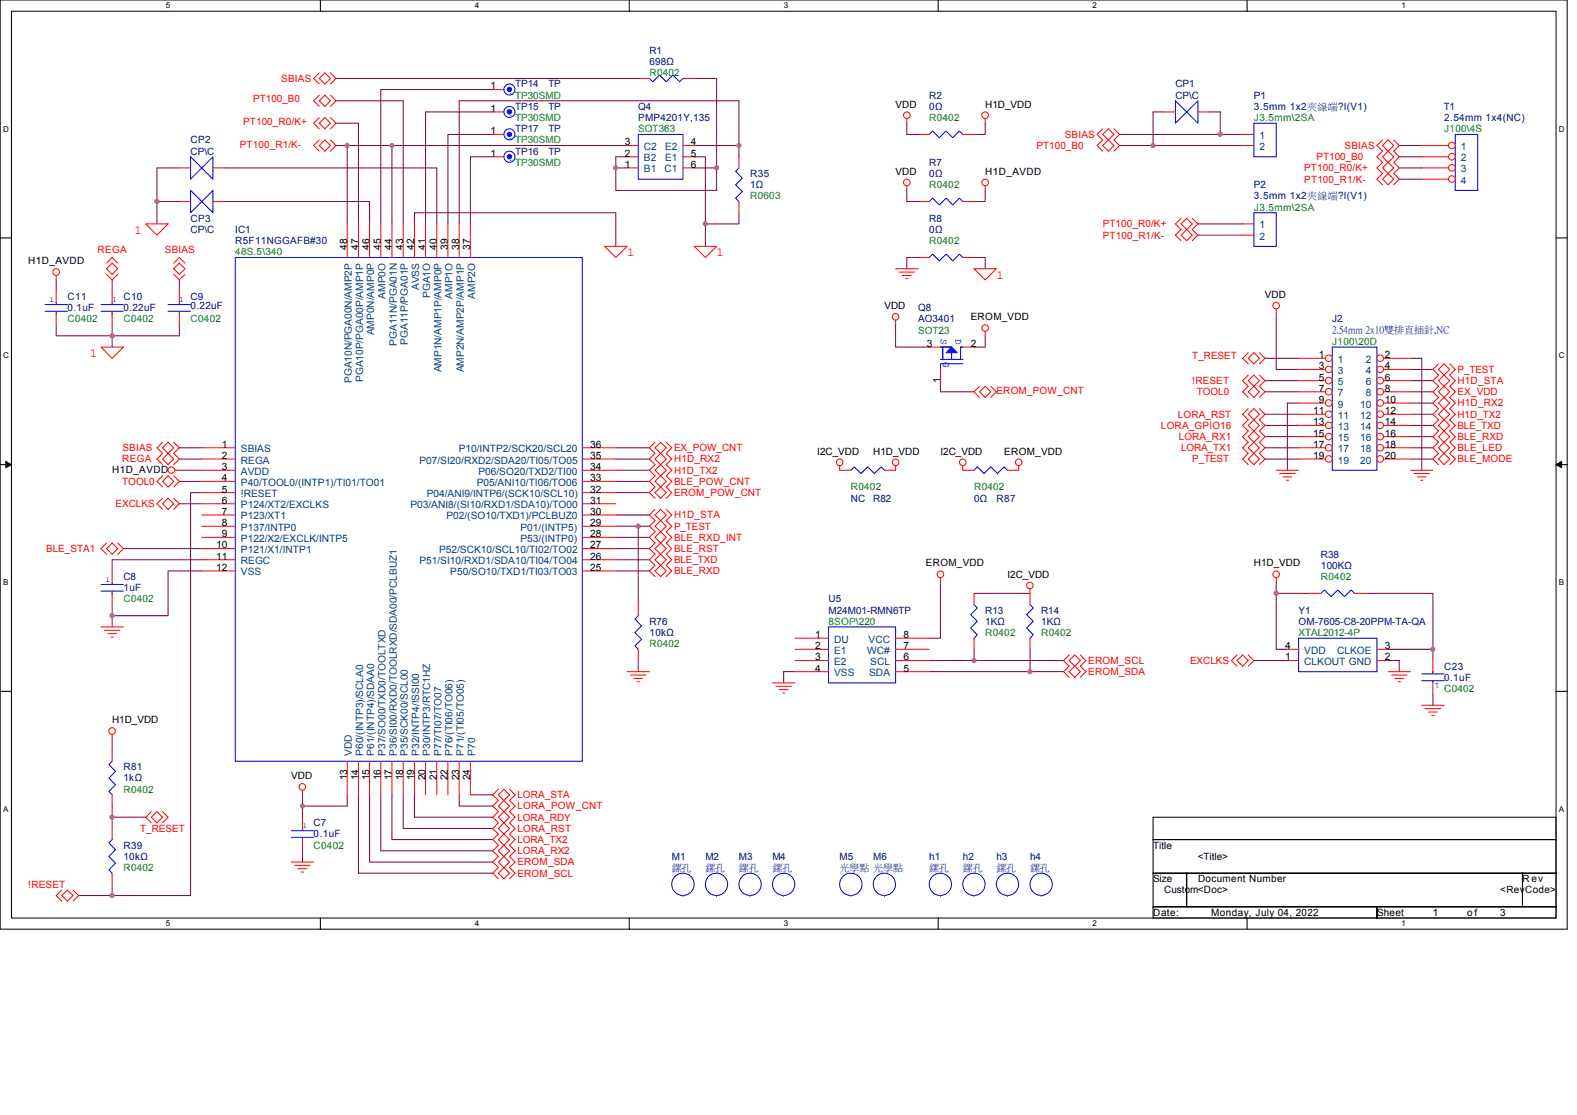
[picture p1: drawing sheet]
<svg xmlns="http://www.w3.org/2000/svg" width="297mm" height="210mm" viewBox="0 0 297 210" stroke-linecap="round" stroke-linejoin="round" font-family="sans-serif">
<path d="M0 0h295.2v175h-295.2zM2.2 2.1h290.9v170.8h-290.9z" fill="none" stroke="#000" stroke-width=".19"/>
<g fill="#fff">
<path d="M31.2 .2h.9v1.7h-.9z"/>
<path d="M31.2 173.1h.9v1.7h-.9z"/>
</g>
<path d="M60.3 0v2.1M60.3 172.9v2.1" fill="none" stroke="#000" stroke-width=".19"/>
<g fill="#fff">
<path d="M89.4 .2h.9v1.7h-.9z"/>
<path d="M89.4 173.1h.9v1.7h-.9z"/>
</g>
<path d="M118.5 0v2.1M118.5 172.9v2.1" fill="none" stroke="#000" stroke-width=".19"/>
<g fill="#fff">
<path d="M147.6 .2h.8v1.7h-.8z"/>
<path d="M147.6 173.1h.8v1.7h-.8z"/>
</g>
<path d="M176.7 0v2.1M176.7 172.9v2.1" fill="none" stroke="#000" stroke-width=".19"/>
<g fill="#fff">
<path d="M205.8 .2h.8v1.7h-.8z"/>
<path d="M205.8 173.1h.8v1.7h-.8z"/>
</g>
<path d="M234.9 0v2.1M234.9 172.9v2.1" fill="none" stroke="#000" stroke-width=".19"/>
<g fill="#fff">
<path d="M264 .2h.8v1.7h-.8z"/>
<path d="M264 173.1h.8v1.7h-.8z"/>
<path d="M.6 23.5h1v1.6h-1z"/>
<path d="M293.6 23.5h1.1v1.6h-1.1z"/>
<path d="M.6 66.1h1v1.7h-1z"/>
<path d="M293.6 66.1h1.1v1.7h-1.1z"/>
</g>
<path d="M0 44.8h2.2M293.1 44.8h2.1" fill="none" stroke="#000" stroke-width=".19"/>
<g fill="#fff">
<path d="M.6 108.8h1v1.7h-1z"/>
<path d="M293.6 108.8h1v1.7h-1z"/>
</g>
<path d="M0 87.5h2.2M293.1 87.5h2.1" fill="none" stroke="#000" stroke-width=".19"/>
<path d="M1.1 86.9l1.1 .6-1.1 .6zM293.1 87.5l1-.6v1.2z" fill="#000" stroke="#000" stroke-width=".19"/>
<g fill="#fff">
<path d="M.5 151.5h1.1v1.7h-1.1z"/>
<path d="M293.6 151.5h1v1.7h-1z"/>
</g>
<path d="M0 130.2h2.2M293.1 130.2h2.1M217.2 153.9h75.9v4.2h-75.9zM217.2 158.1h75.9v6.3h-75.9zM217.2 164.4h6.3v6.4h-6.3zM217.2 170.8h42.2v2.1h-42.2zM223.5 164.4h63.3v6.4h-63.3zM259.4 170.8h33.7v2.1h-33.7zM286.8 164.4h6.3v6.4h-6.3z" fill="none" stroke="#000" stroke-width=".19"/>
<g fill="none" stroke="#800040" stroke-width=".19">
<path d="M63.3 19h12.6v23.2M63.3 14.8h56.9M92.8 16.9h-21.1v25.3M130.8 14.8h4.2v16.8M29.6 38v4.2M33.8 31.6h-4.2v6.4h4.2M42.2 31.6h40.1v10.6M42.2 38h27.4v4.2M63.3 23.2h4.2v19M63.3 27.4h2.1M65.4 27.4v14.8M65.4 27.4h8.4"/>
<path d="M73.8 27.4v14.8M73.8 27.4h44.3M92.8 25.3h-8.4v16.9M92.8 29.5h-4.2v12.7M92.8 21.1h-12.6v21.1M116 31.6v4.3h19v-4.3M116 31.6h2.1M118.1 29.5h-2.1v2.1M130.8 29.5h2.1v12.7M130.8 27.4h8.4M130.8 31.6h4.2M139.2 27.4v-8.4h-52.7v23.2"/>
<path d="M139.2 27.4v2.1M170.8 23.2v2.1h2.1M170.8 35.9v2.1h2.1M185.6 23.2v2.1h-2.1M185.6 35.9v2.1h-2.1M210.9 27.4h6.3M210.9 25.3h18.9M217.2 27.4h16.9M219.3 21.1h-2.1v6.3M227.7 21.1h2.1v4.2M229.8 25.3h4.3M263.6 27.4h4.2"/>
<path d="M263.6 29.5h4.2M263.6 31.6h4.2M263.6 33.7h4.2M10.6 52.7v2.1M21.1 52.7v2.1M33.8 52.7v2.1M78.1 42.2v-2.1h37.9v6.3M132.9 42.2v4.2M139.2 40.1v2.1h-6.3M172.9 48.5h-2.1v2.1M183.5 48.5h2.1v2.1M225.6 42.2h8.5"/>
<path d="M225.6 44.3h8.5M240.4 59v10.6h4.2M21.1 61.2v2h-10.5v-2M33.8 61.2v2h-12.7v2.2M168.7 61.2v4.2h6.3M177.1 71.7v2.1h6.4M185.6 63.2v2.2h-2.1M238.3 71.7h6.3M238.3 73.8h6.3M238.3 78h6.3M238.3 67.5h6.3M244.6 75.9h-2.1v12.7"/>
<path d="M265.7 67.5h2.1v21.1M265.7 75.9h4.2M265.7 69.6h4.2M265.7 71.7h4.2M265.7 78h4.2M265.7 73.8h4.2M33.8 88.6h4.2M33.8 86.4h4.2M33.8 84.3h4.2M33.8 90.7h4.2M33.8 94.9h4.2M38 92.8h-2.1v75.9h-14.8"/>
<path d="M116 90.7h6.3M116 92.8h6.3M116 97h6.3M116 99.1h4.2M116 84.3h6.3M116 86.4h6.3M116 88.6h6.3M122.3 99.1h-2.1v14.8M238.3 80.1h6.3M238.3 82.2h6.3M238.3 84.3h6.3M238.3 86.4h6.3"/>
<path d="M265.7 80.1h4.2M265.7 82.2h4.2M265.7 84.3h4.2M265.7 86.4h4.2M21.1 116v2.1M23.2 103.3h14.8M38 105.4h-16.9v2.1M38 107.5h-6.3v8.5h-10.6v-2.1M116 101.2h6.3M116 103.3h6.3M116 105.4h6.3M116 107.5h6.3"/>
<path d="M177.1 109.6v10.6h-2.1M183.5 111.7h10.5M240.4 109.6v2.1M240.4 111.7h6.3M240.4 111.7v10.6h2.1M257.3 111.7h12.6v10.6M21.1 139.1v2.2M120.2 124.4v2.1M149.7 126.5h-2.1v2.1M175 124.4h8.5M175 126.5h19M183.5 122.3v2.1h16.8"/>
<path d="M194 122.3v4.2M194 126.5h6.3M236.2 124.4h6.3M261.5 124.4h2.1v2.1M261.5 122.3h8.4M269.9 122.3v2.1M269.9 130.7v2.1M21.1 153.9v2.1M21.1 151.8v2.1h6.3M57 149.7v4.2M65.4 149.7v2.1h-8.4M67.5 149.7v14.7h25.3"/>
<path d="M69.6 149.7v12.6h23.2M71.7 149.7v10.5h21.1M73.8 149.7v8.4h19M75.9 149.7v6.3h16.9M78.1 149.7v4.2h14.7M86.5 149.7v2.1h6.3M88.6 149.7h4.2M21.1 166.6v2.1h-6.3M57 160.2v2.1"/>
</g>
<g fill="none" stroke="#f00" stroke-width=".19">
<path d="M60.1 19l1.1-1.1 1 1.1-1 1zM60.1 17.9l-1 1.1 1 1M60.1 14.8l1.1-1.1 1 1.1-1 1zM60.1 13.7l-1 1.1 1 1M62.2 17.9l1.1 1.1-1.1 1M62.2 13.7l1.1 1.1-1.1 1M60.1 27.4l1.1-1 1 1-1 1.1zM60.1 26.4l-1 1 1 1.1M60.1 23.2l1.1-1.1 1 1.1-1 1.1zM60.1 22.1l-1 1.1 1 1.1M62.2 26.4l1.1 1-1.1 1.1M62.2 22.1l1.1 1.1-1.1 1.1"/>
<path d="M170.8 22.4v.8M170.8 35v.9M185.6 35v.9M185.6 22.4v.8M207.7 24.3l-1.1 1 1.1 1.1-1.1 1 1.1 1.1M207.7 25.3l1.1-1 1 1-1 1.1zM208.8 26.4l1 1-1 1.1-1.1-1.1zM209.8 24.3l1.1 1-1.1 1.1 1.1 1-1.1 1.1M260.4 27.4l1.1-1 1 1-1 1.1zM260.4 26.4l-1 1 1 1.1-1 1 1 1.1-1 1 1 1.1-1 1 1 1.1M261.5 28.5l1 1-1 1.1M261.5 28.5l-1.1 1 1.1 1.1"/>
<path d="M261.5 30.6l1 1-1 1.1M261.5 30.6l-1.1 1 1.1 1.1M261.5 32.7l1 1-1 1.1-1.1-1.1zM262.5 26.4l1.1 1-1.1 1.1 1.1 1-1.1 1.1 1.1 1-1.1 1.1 1.1 1-1.1 1.1M10.6 51.9v.8M20.1 51.7l1 1 1.1-1M20.1 49.6l1-1.1 1.1 1.1M21.1 49.6l1.1 1-1.1 1.1-1-1.1zM27.4 42.2h4.3l-2.1 2.1zM32.7 51.7l1.1 1 1-1M32.7 50.6l1.1-1 1 1-1 1.1zM32.7 49.6l1.1-1.1 1 1.1"/>
<path d="M113.9 46.4h4.2l-2.1 2.1zM130.8 46.4h4.2l-2.1 2.1zM168.7 50.6h4.2M169.3 51.2h3M170 51.9h1.7M170.6 52.5h.4M183.5 50.6h4.2l-2.1 2.1zM222.5 42.2l1-1.1 1.1 1.1-1.1 1zM222.5 41.1l-1.1 1.1 1.1 1-1.1 1.1 1.1 1M223.5 43.2l1.1 1.1-1.1 1-1-1zM224.6 41.1l1 1.1-1 1 1 1.1-1 1M240.4 58.2v.8"/>
<path d="M19 65.4h4.2l-2.1 2.1zM168.7 60.3v.9M184.5 72.7l-1 1.1 1 1M184.5 73.8l1.1-1.1 1 1.1-1 1zM185.6 62.4v.8M186.6 72.7l1.1 1.1-1.1 1M235.1 71.7l1.1-1.1 1 1.1-1 1zM235.1 70.6l-1 1.1 1 1-1 1.1 1 1M235.1 73.8l1.1-1.1 1 1.1-1 1zM235.1 78l1.1-1 1 1-1 1.1zM235.1 77l-1 1 1 1.1-1 1 1 1.1-1 1 1 1.1-1 1 1 1.1-1 1 1 1.1M235.1 67.5l1.1-1.1 1 1.1-1 1z"/>
<path d="M235.1 66.4l-1 1.1 1 1M236.2 79.1l-1.1 1 1.1 1.1M236.2 79.1l1 1-1 1.1M237.2 70.6l1.1 1.1-1.1 1 1.1 1.1-1.1 1M237.2 77l1.1 1-1.1 1.1 1.1 1-1.1 1.1 1.1 1-1.1 1.1 1.1 1-1.1 1.1 1.1 1-1.1 1.1M237.2 66.4l1.1 1.1-1.1 1M271 68.5l-1.1 1.1 1.1 1-1.1 1.1 1.1 1-1.1 1.1 1.1 1-1.1 1.1 1.1 1.1-1.1 1 1.1 1.1-1.1 1 1.1 1.1-1.1 1 1.1 1.1-1.1 1 1.1 1.1-1.1 1 1.1 1.1M272 68.5l1.1 1.1-1.1 1-1-1zM272 70.6l1.1 1.1-1.1 1M272 79.1l1.1 1-1.1 1.1M272 74.8l1.1 1.1-1.1 1.1M272 77l1.1 1-1.1 1.1"/>
<path d="M272 72.7l1.1 1.1-1.1 1M272 70.6l-1 1.1 1 1M272 79.1l-1 1 1 1.1M272 74.8l-1 1.1 1 1.1M272 77l-1 1 1 1.1M272 72.7l-1 1.1 1 1M273.1 68.5l1 1.1-1 1 1 1.1-1 1 1 1.1-1 1 1 1.1-1 1.1 1 1-1 1.1 1 1-1 1.1 1 1-1 1.1 1 1-1 1.1 1 1-1 1.1M30.6 89.6l-1 1.1 1 1M30.6 94.9l1.1-1.1 1 1.1-1 1zM30.6 93.8l-1 1.1 1 1M30.6 83.3l-1 1 1 1.1-1 1 1 1.1M30.6 84.3l1.1-1 1 1-1 1.1z"/>
<path d="M31.7 89.6l1 1.1-1 1-1.1-1zM31.7 85.4l1 1-1 1.1-1.1-1.1zM32.7 89.6l1.1 1.1-1.1 1M32.7 93.8l1.1 1.1-1.1 1M32.7 83.3l1.1 1-1.1 1.1 1.1 1-1.1 1.1M32.9 88.6h.9M123.4 95.9l-1.1 1.1 1.1 1-1.1 1.1 1.1 1-1.1 1.1 1.1 1.1-1.1 1 1.1 1.1-1.1 1 1.1 1.1-1.1 1 1.1 1.1M123.4 83.3l-1.1 1 1.1 1.1-1.1 1 1.1 1.1-1.1 1.1 1.1 1-1.1 1.1 1.1 1-1.1 1.1 1.1 1M123.4 92.8l1-1.1 1.1 1.1-1.1 1zM123.4 84.3l1-1 1.1 1-1.1 1.1zM124.4 98l1.1 1.1-1.1 1M124.4 95.9l1.1 1.1-1.1 1-1-1z"/>
<path d="M124.4 89.6l1.1 1.1-1.1 1M124.4 85.4l1.1 1-1.1 1.1M124.4 87.5l1.1 1.1-1.1 1M124.4 98l-1 1.1 1 1M124.4 89.6l-1 1.1 1 1M124.4 85.4l-1 1 1 1.1M124.4 87.5l-1 1.1 1 1M125.5 95.9l1 1.1-1 1 1 1.1-1 1 1 1.1-1 1.1 1 1-1 1.1 1 1-1 1.1 1 1-1 1.1M125.5 83.3l1 1-1 1.1 1 1-1 1.1 1 1.1-1 1 1 1.1-1 1 1 1.1-1 1M158.2 87.7v.9M168.7 87.7v.9M181.4 87.7v.9"/>
<path d="M191.9 87.7v.9M235.1 86.4l1.1-1 1 1-1 1.1zM236.2 81.2l-1.1 1 1.1 1.1M236.2 83.3l-1.1 1 1.1 1.1M236.2 81.2l1 1-1 1.1M236.2 83.3l1 1-1 1.1M240.4 88.6h4.2M241 89.2h3M241.7 89.8h1.6M242.3 90.4h.4M265.7 88.6h4.2M266.3 89.2h3"/>
<path d="M267 89.8h1.6M267.6 90.4h.4M271 86.4l1-1 1.1 1-1.1 1.1zM272 81.2l1.1 1-1.1 1.1M272 83.3l1.1 1-1.1 1.1M272 81.2l-1 1 1 1.1M272 83.3l-1 1 1 1.1M19 118.1h4.2M19.7 118.7h2.9M20.1 102.3l-1.1 1 1.1 1.1M20.3 119.3h1.7M20.9 120h.4"/>
<path d="M21.1 102.3l1.1 1-1.1 1.1-1-1.1zM22.2 102.3l1 1-1 1.1M123.4 107.5l1-1 1.1 1-1.1 1.1zM124.4 102.3l1.1 1-1.1 1.1M124.4 104.4l1.1 1-1.1 1.1M124.4 100.1l1.1 1.1-1.1 1.1M124.4 102.3l-1 1 1 1.1M124.4 104.4l-1 1 1 1.1M124.4 100.1l-1 1.1 1 1.1M177.1 108.8v.8M194 110.9v.8M240.4 108.8v.8"/>
<path d="M21.1 138.3v.8M118.1 126.5h4.2M118.7 127.1h3M119.4 127.8h1.6M120 128.4h.4M145.5 128.6h4.2M146.2 129.2h2.9M146.8 129.9h1.7M147.4 130.5h.4M201.4 123.3l-1.1 1.1 1.1 1.1-1.1 1 1.1 1.1M201.4 124.4l1-1.1 1.1 1.1-1.1 1.1zM201.4 126.5l1-1 1.1 1-1.1 1.1z"/>
<path d="M203.5 123.3l1.1 1.1-1.1 1.1 1.1 1-1.1 1.1M233 124.4l1.1-1.1 1 1.1-1 1.1zM233 123.3l-1.1 1.1 1.1 1.1M235.1 123.3l1.1 1.1-1.1 1.1M261.5 126.5h4.2M262.1 127.1h2.9M262.7 127.8h1.7M263.4 128.4h.4M267.8 132.8h4.2M268.4 133.5h3M269 134.1h1.7M269.7 134.7h.4"/>
<path d="M28.5 152.8l-1.1 1.1 1.1 1.1M29.6 152.8l1 1.1-1 1.1-1.1-1.1zM30.6 152.8l1.1 1.1-1.1 1.1M57 148.8v.9M93.9 148.6l-1.1 1.1 1.1 1-1.1 1.1 1.1 1-1.1 1.1 1.1 1.1-1.1 1 1.1 1.1-1.1 1 1.1 1.1-1.1 1 1.1 1.1-1.1 1 1.1 1.1-1.1 1 1.1 1.1M94.9 152.8l-1 1.1 1 1.1M94.9 155l-1 1 1 1.1M94.9 157.1l-1 1 1 1.1M94.9 159.2l-1 1 1 1.1M94.9 150.7l-1 1.1 1 1M94.9 152.8l1.1 1.1-1.1 1.1M94.9 155l1.1 1-1.1 1.1"/>
<path d="M94.9 157.1l1.1 1-1.1 1.1M94.9 159.2l1.1 1-1.1 1.1M94.9 150.7l1.1 1.1-1.1 1M94.9 148.6l1.1 1.1-1.1 1-1-1zM96 148.6l1 1.1-1 1 1 1.1-1 1 1 1.1-1 1.1 1 1-1 1.1 1 1-1 1.1 1 1-1 1.1 1 1-1 1.1 1 1-1 1.1M11.6 168.7l1.1-1.1 1.1 1.1-1.1 1zM11.6 167.6l-1 1.1 1 1M13.8 167.6l1 1.1-1 1M54.9 162.3h4.2M55.5 163h2.9M56.1 163.6h1.7M56.8 164.2h.4"/>
<path d="M94.9 161.3l-1 1 1 1.1M94.9 163.4l1.1 1-1.1 1.1-1-1.1zM94.9 161.3l1.1 1-1.1 1.1"/>
<circle cx="170.8" cy="34.4" r=".62"/>
<circle cx="170.8" cy="21.7" r=".62"/>
<circle cx="185.6" cy="34.4" r=".62"/>
<circle cx="185.6" cy="21.7" r=".62"/>
<circle cx="10.6" cy="51.2" r=".62"/>
<circle cx="168.7" cy="59.7" r=".62"/>
<circle cx="240.4" cy="57.6" r=".62"/>
<circle cx="185.6" cy="61.8" r=".62"/>
<circle cx="32.3" cy="88.5" r=".62"/>
<circle cx="158.1" cy="87.1" r=".62"/>
<circle cx="168.7" cy="87.1" r=".62"/>
<circle cx="181.3" cy="87.1" r=".62"/>
<circle cx="191.9" cy="87.1" r=".62"/>
<circle cx="177.1" cy="108.1" r=".62"/>
<circle cx="194" cy="110.3" r=".62"/>
<circle cx="240.4" cy="108.1" r=".62"/>
<circle cx="21.1" cy="137.7" r=".62"/>
<circle cx="57" cy="148.2" r=".62"/>
</g>
<path d="M250.9 65.4h8.5v23.2h-8.5z" fill="none" stroke="#00f" stroke-width=".19"/>
<circle cx="250.3" cy="67.5" r=".62" fill="#fff" stroke="#f00" stroke-width=".19"/>
<path d="M244.6 67.5h5.1" fill="none" stroke="#f00" stroke-width=".19"/>
<circle cx="260" cy="67.5" r=".62" fill="#fff" stroke="#f00" stroke-width=".19"/>
<path d="M260.6 67.5h5.1" fill="none" stroke="#f00" stroke-width=".19"/>
<circle cx="250.3" cy="69.6" r=".62" fill="#fff" stroke="#f00" stroke-width=".19"/>
<path d="M244.6 69.6h5.1" fill="none" stroke="#f00" stroke-width=".19"/>
<circle cx="260" cy="69.6" r=".62" fill="#fff" stroke="#f00" stroke-width=".19"/>
<path d="M260.6 69.6h5.1" fill="none" stroke="#f00" stroke-width=".19"/>
<circle cx="250.3" cy="71.7" r=".62" fill="#fff" stroke="#f00" stroke-width=".19"/>
<path d="M244.6 71.7h5.1" fill="none" stroke="#f00" stroke-width=".19"/>
<circle cx="260" cy="71.7" r=".62" fill="#fff" stroke="#f00" stroke-width=".19"/>
<path d="M260.6 71.7h5.1" fill="none" stroke="#f00" stroke-width=".19"/>
<circle cx="250.3" cy="73.8" r=".62" fill="#fff" stroke="#f00" stroke-width=".19"/>
<path d="M244.6 73.8h5.1" fill="none" stroke="#f00" stroke-width=".19"/>
<circle cx="260" cy="73.8" r=".62" fill="#fff" stroke="#f00" stroke-width=".19"/>
<path d="M260.6 73.8h5.1" fill="none" stroke="#f00" stroke-width=".19"/>
<circle cx="250.3" cy="75.9" r=".62" fill="#fff" stroke="#f00" stroke-width=".19"/>
<path d="M244.6 75.9h5.1" fill="none" stroke="#f00" stroke-width=".19"/>
<circle cx="260" cy="75.9" r=".62" fill="#fff" stroke="#f00" stroke-width=".19"/>
<path d="M260.6 75.9h5.1" fill="none" stroke="#f00" stroke-width=".19"/>
<circle cx="250.3" cy="78" r=".62" fill="#fff" stroke="#f00" stroke-width=".19"/>
<path d="M244.6 78h5.1" fill="none" stroke="#f00" stroke-width=".19"/>
<circle cx="260" cy="78" r=".62" fill="#fff" stroke="#f00" stroke-width=".19"/>
<path d="M260.6 78h5.1" fill="none" stroke="#f00" stroke-width=".19"/>
<circle cx="250.3" cy="80.1" r=".62" fill="#fff" stroke="#f00" stroke-width=".19"/>
<path d="M244.6 80.1h5.1" fill="none" stroke="#f00" stroke-width=".19"/>
<circle cx="260" cy="80.1" r=".62" fill="#fff" stroke="#f00" stroke-width=".19"/>
<path d="M260.6 80.1h5.1" fill="none" stroke="#f00" stroke-width=".19"/>
<circle cx="250.3" cy="82.2" r=".62" fill="#fff" stroke="#f00" stroke-width=".19"/>
<path d="M244.6 82.2h5.1" fill="none" stroke="#f00" stroke-width=".19"/>
<circle cx="260" cy="82.2" r=".62" fill="#fff" stroke="#f00" stroke-width=".19"/>
<path d="M260.6 82.2h5.1" fill="none" stroke="#f00" stroke-width=".19"/>
<circle cx="250.3" cy="84.3" r=".62" fill="#fff" stroke="#f00" stroke-width=".19"/>
<path d="M244.6 84.3h5.1" fill="none" stroke="#f00" stroke-width=".19"/>
<circle cx="260" cy="84.3" r=".62" fill="#fff" stroke="#f00" stroke-width=".19"/>
<path d="M260.6 84.3h5.1" fill="none" stroke="#f00" stroke-width=".19"/>
<circle cx="250.3" cy="86.4" r=".62" fill="#fff" stroke="#f00" stroke-width=".19"/>
<path d="M244.6 86.4h5.1" fill="none" stroke="#f00" stroke-width=".19"/>
<circle cx="260" cy="86.4" r=".62" fill="#fff" stroke="#f00" stroke-width=".19"/>
<path d="M172.9 38h2.1M181.4 38h2.1M260.6 86.4h5.1" fill="none" stroke="#f00" stroke-width=".19"/>
<path d="M175 38l.7-.7 1.2 1.3 1.3-1.3 1.2 1.3 1.3-1.3 .7 .7M274.1 25.3h4.2v10.6h-4.2z" fill="none" stroke="#00f" stroke-width=".19"/>
<circle cx="273.5" cy="27.4" r=".62" fill="#fff" stroke="#f00" stroke-width=".19"/>
<path d="M267.8 27.4h5" fill="none" stroke="#f00" stroke-width=".19"/>
<circle cx="273.5" cy="29.5" r=".62" fill="#fff" stroke="#f00" stroke-width=".19"/>
<path d="M267.8 29.5h5" fill="none" stroke="#f00" stroke-width=".19"/>
<circle cx="273.5" cy="31.6" r=".62" fill="#fff" stroke="#f00" stroke-width=".19"/>
<path d="M267.8 31.6h5" fill="none" stroke="#f00" stroke-width=".19"/>
<circle cx="273.5" cy="33.7" r=".62" fill="#fff" stroke="#f00" stroke-width=".19"/>
<g fill="none" stroke="#f00" stroke-width=".19">
<path d="M92.8 16.9h2.1M120.2 14.8h2.1M128.6 14.8h2.2M33.8 38h2.1M33.8 31.6h2.1M40.1 38h2.1M40.1 31.6h2.1M92.8 25.3h2.1M92.8 29.5h2.1M92.8 21.1h2.1M118.1 29.5h2.1M118.1 31.6h2.1"/>
<path d="M118.1 27.4h2.1M128.6 29.5h2.2M128.6 31.6h2.2M128.6 27.4h2.2M139.2 29.5v2.1M139.2 38v2.1M172.9 25.3h2.1M181.4 25.3h2.1M219.3 21.1h2.1M225.6 21.1h2.1M234.1 25.3h2.1M234.1 27.4h2.1"/>
<path d="M267.8 33.7h5M10.6 54.8v2.1M10.6 59v2.2M21.1 54.8v2.1M21.1 59v2.2M33.8 54.8v2.1M33.8 59v2.2M65.4 42.2v6.3M67.5 42.2v6.3M69.6 42.2v6.3M71.7 42.2v6.3M73.8 42.2v6.3"/>
<path d="M75.9 42.2v6.3M78.1 42.2v6.3M80.2 42.2v6.3M82.3 42.2v6.3M84.4 42.2v6.3M86.5 42.2v6.3M88.6 42.2v6.3M172.9 48.5h2.1M181.4 48.5h2.1M234.1 42.2h2.1M234.1 44.3h2.1M175 65.4h2.1"/>
<path d="M177.1 69.6v2.1M181.4 65.4h2.1M38 84.3h6.3M38 86.4h6.3M38 88.6h6.3M38 90.7h6.3M38 92.8h6.3M38 94.9h6.3M38 97h6.3M38 99.1h6.3M109.7 84.3h6.3M109.7 86.4h6.3"/>
<path d="M109.7 88.6h6.3M109.7 90.7h6.3M109.7 92.8h6.3M109.7 94.9h6.3M109.7 97h6.3M109.7 99.1h6.3M158.2 88.6h2.1M166.6 88.6h2.1M181.4 88.6h2.1M189.8 88.6h2.1M21.1 107.5v2.1M21.1 111.7v2.2"/>
<path d="M38 101.2h6.3M38 103.3h6.3M38 105.4h6.3M38 107.5h6.3M109.7 101.2h6.3M109.7 103.3h6.3M109.7 105.4h6.3M109.7 107.5h6.3M120.2 113.9v2.1M183.5 111.7v2.2M194 111.7v2.2M246.7 111.7h2.1"/>
<path d="M255.1 111.7h2.2M120.2 122.3v2.1M149.7 120.2h6.4M149.7 122.3h6.4M149.7 124.4h6.4M149.7 126.5h6.4M168.7 120.2h6.3M168.7 122.3h6.3M168.7 124.4h6.3M168.7 126.5h6.3M183.5 120.2v2.1M194 120.2v2.1"/>
<path d="M242.5 122.3h2.1M242.5 124.4h2.1M259.4 122.3h2.1M259.4 124.4h2.1M269.9 124.4v2.1M269.9 128.6v2.1M21.1 141.3v2.1M21.1 149.7v2.1M21.1 156v2.1M57 153.9v2.1M57 158.1v2.1M65.4 143.4v6.3"/>
<path d="M67.5 143.4v6.3M69.6 143.4v6.3M71.7 143.4v6.3M73.8 143.4v6.3M75.9 143.4v6.3M78.1 143.4v6.3M80.2 143.4v6.3M82.3 143.4v6.3M84.4 143.4v6.3M86.5 143.4v6.3M88.6 143.4v6.3M21.1 164.4v2.2"/>
<path d="M128.6 168.7h.1M135 168.7h.1M141.3 168.7h.1M147.6 168.7h.1M160.3 168.7h.1M166.6 168.7h.1M177.1 168.7h.1M183.5 168.7h.1M189.8 168.7h.1M196.1 168.7h.1"/>
</g>
<g fill="none" stroke="#00f" stroke-width=".19">
<path d="M122.3 14.8l.7 .6 1.2-1.3 1.3 1.3 1.2-1.3 1.3 1.3 .6-.6M221.4 19v4.2l4.2-4.2v4.2zM35.9 35.9v4.2l4.2-4.2v4.2zM35.9 29.5v4.2l4.2-4.2v4.2zM120.2 25.3h8.4v8.4h-8.4zM139.2 31.6l-.6 .7 1.2 1.2-1.2 1.3 1.2 1.3-1.2 1.2 .6 .7M175 25.3l.7-.6 1.2 1.2 1.3-1.2 1.2 1.2 1.3-1.2 .7 .6M236.2 23.2h4.2v6.3h-4.2zM8.5 57.4h4.2M8.5 58.6h4.2M10.6 56.9v.5M19 57.4h4.2"/>
<path d="M19 58.6h4.2M21.1 56.9v.5M31.7 57.4h4.2M31.7 58.6h4.2M33.8 56.9v.5M44.3 48.5h65.4v94.9h-65.4zM175 48.5l.7-.6 1.2 1.2 1.3-1.2 1.2 1.2 1.3-1.2 .7 .6M236.2 40.1h4.2v6.3h-4.2zM177.1 65.4h2.1M177.1 67.7h4.3M177.6 65.6v1.9M177.6 65.4v2.3"/>
<path d="M179.2 66.4v1.3M180.9 67.5v-2.1h.5h-.5v2.3M181.4 68.5h-4.3v1.1M160.3 88.6l.6-.7 1.3 1.3 1.2-1.3 1.3 1.3 1.3-1.3 .6 .7M183.5 88.6l.6-.7 1.3 1.3 1.2-1.3 1.3 1.3 1.3-1.3 .6 .7M19 110.1h4.2M19 111.3h4.2M21.1 109.6v.5M120.2 116l-.6 .6 1.2 1.3-1.2 1.2 1.2 1.3-1.2 1.2 .6 .7M156.1 118.1h12.6v10.5h-12.6zM183.5 113.9l.6 .6-1.3 1.2 1.3 1.3-1.3 1.3 1.3 1.2-.6 .7M194 113.9l.6 .6-1.2 1.2 1.2 1.3-1.2 1.3 1.2 1.2-.6 .7"/>
<path d="M248.8 111.7l.6-.6 1.3 1.3 1.3-1.3 1.2 1.3 1.3-1.3 .6 .6M244.6 120.2h14.8v6.3h-14.8zM267.8 128.2h4.2M267.8 126.9h4.2M269.9 128.2v.4M21.1 158.1l-.6 .7 1.3 1.2-1.3 1.3 1.3 1.3-1.3 1.2 .6 .6M21.1 143.4l-.6 .6 1.3 1.3-1.3 1.2 1.3 1.3-1.3 1.3 .6 .6M54.9 156.4h4.2M54.9 157.7h4.2M57 156v.4"/>
<circle cx="96" cy="16.9" r="1.05"/>
<circle cx="96" cy="29.5" r="1.05"/>
<circle cx="96" cy="21.1" r="1.04"/>
<circle cx="96" cy="25.3" r="1.04"/>
<circle cx="128.6" cy="166.5" r="2.1"/>
<circle cx="135" cy="166.5" r="2.1"/>
<circle cx="141.3" cy="166.5" r="2.1"/>
<circle cx="147.6" cy="166.5" r="2.1"/>
<circle cx="160.3" cy="166.5" r="2.1"/>
<circle cx="166.6" cy="166.5" r="2.1"/>
<circle cx="177.1" cy="166.5" r="2.1"/>
<circle cx="183.4" cy="166.5" r="2.1"/>
<circle cx="189.8" cy="166.5" r="2.1"/>
<circle cx="196.1" cy="166.5" r="2.1"/>
</g>
<g fill="#00f" stroke="#00f" stroke-width=".19">
<path d="M179.2 65.4l1.1 1h-2.1z" fill-rule="evenodd"/>
<circle cx="96" cy="16.9" r=".42"/>
<circle cx="96" cy="29.5" r=".42"/>
<circle cx="96" cy="21.1" r=".42"/>
<circle cx="96" cy="25.3" r=".42"/>
</g>
<path d="M10.6 58.6v.4M10.6 59h.1M21.1 58.6v.4M21.1 59h.1M33.8 58.6v.4M33.8 59h.1M21.1 111.3v.4M21.1 111.7h.1M269.9 126.9v-.4M269.9 126.5h.1M57 157.7v.4M57 158.1h.1" fill="none" stroke="#fff" stroke-width=".19" stroke-dasharray="1 1 1 1 1 1 1 1"/>
<path d="M10.6 58.6v.4M10.6 59h.1M21.1 58.6v.4M21.1 59h.1M33.8 58.6v.4M33.8 59h.1M21.1 111.3v.4M21.1 111.7h.1M269.9 126.9v-.4M269.9 126.5h.1M57 157.7v.4M57 158.1h.1" fill="none" stroke="#00f" stroke-width=".19" stroke-dasharray="1 1 1 1 1 1 1 1"/>
<g fill="#f0f" stroke="#f0f" stroke-width=".19">
<circle cx="21.1" cy="115.9" r=".42"/>
<circle cx="116" cy="31.6" r=".42"/>
<circle cx="183.5" cy="124.4" r=".42"/>
<circle cx="194" cy="126.5" r=".42"/>
<circle cx="240.4" cy="111.7" r=".42"/>
<circle cx="120.2" cy="99.1" r=".42"/>
<circle cx="21.1" cy="168.6" r=".42"/>
<circle cx="73.8" cy="27.4" r=".42"/>
<circle cx="65.4" cy="27.4" r=".42"/>
<circle cx="269.9" cy="122.3" r=".42"/>
<circle cx="21.1" cy="153.9" r=".42"/>
<circle cx="57" cy="151.8" r=".42"/>
<circle cx="21.1" cy="63.2" r=".42"/>
<circle cx="132.8" cy="42.2" r=".42"/>
<circle cx="139.2" cy="27.4" r=".42"/>
<circle cx="135" cy="31.6" r=".42"/>
<circle cx="29.6" cy="37.9" r=".42"/>
<circle cx="229.8" cy="25.3" r=".42"/>
<circle cx="217.2" cy="27.4" r=".42"/>
</g>
<g font-size="2.3" fill="#f00">
<text x="25.4" y="44">1</text>
<text x="118.1" y="48.2">1</text>
<text x="135" y="48.2">1</text>
<text x="187.7" y="52.5">1</text>
<text x="16.9" y="67.2">1</text>
</g>
<g font-size="1.9" fill="#000080">
<text x="122.3" y="10.1">R1</text>
<text x="97" y="16.5">TP14</text>
<text x="103.3" y="16.5">TP</text>
<text x="122.3" y="12.2">698Ω</text>
<text x="221.4" y="16.5">CP1</text>
<text x="97" y="20.7">TP15</text>
<text x="103.3" y="20.7">TP</text>
<text x="120.2" y="20.7">Q4</text>
<text x="120.2" y="22.8">PMP4201Y,135</text>
<text x="175" y="18.6">R2</text>
<text x="175" y="20.7">0Ω</text>
<text x="221.4" y="18.6">CP\C</text>
<text x="236.2" y="18.6">P1</text>
<text x="236.2" y="20.7">3.5mm 1x2夾線端?l(V1)</text>
<text x="272" y="20.7">T1</text>
<text x="272" y="22.8">2.54mm 1x4(NC)</text>
<text x="35.9" y="27">CP2</text>
<text x="35.9" y="29.1">CP\C</text>
<text x="97" y="29.1">TP16</text>
<text x="97" y="24.9">TP17</text>
<text x="103.3" y="29.1">TP</text>
<text x="103.3" y="24.9">TP</text>
<text x="141.3" y="33.3">R35</text>
<text x="141.3" y="35.4">1Ω</text>
<text x="175" y="31.2">R7</text>
<text x="175" y="33.3">0Ω</text>
<text x="236.2" y="35.4">P2</text>
<text x="35.9" y="41.8">CP3</text>
<text x="175" y="41.8">R8</text>
<text x="236.2" y="37.5">3.5mm 1x2夾線端?l(V1)</text>
<text x="35.9" y="43.9">CP\C</text>
<text x="44.3" y="43.9">IC1</text>
<text x="44.3" y="46">R5F11NGGAFB#30</text>
<text x="175" y="43.9">0Ω</text>
<text x="12.7" y="56.5">C11</text>
<text x="12.7" y="58.6">0.1uF</text>
<text x="23.2" y="56.5">C10</text>
<text x="23.2" y="58.6">0.22uF</text>
<text x="35.9" y="56.5">C9</text>
<text x="35.9" y="58.2">0.22uF</text>
<text x="172.9" y="58.6">Q8</text>
<text x="172.9" y="60.7">AO3401</text>
<text x="250.9" y="60.7">J2</text>
<text x="250.9" y="62.7">2.54mm 2x10雙排直插針,NC</text>
<text x="160.3" y="94.5">NC</text>
<text x="164.5" y="94.5">R82</text>
<text x="183.5" y="94.5">0Ω</text>
<text x="187.7" y="94.5">R87</text>
<text x="248.8" y="105">R38</text>
<text x="248.8" y="107.1">100KΩ</text>
<text x="23.2" y="109.2">C8</text>
<text x="23.2" y="111.3">1uF</text>
<text x="156.1" y="113.4">U5</text>
<text x="122.3" y="117.6">R76</text>
<text x="122.3" y="119.8">10kΩ</text>
<text x="156.1" y="115.5">M24M01-RMN6TP</text>
<text x="185.6" y="115.5">R13</text>
<text x="185.6" y="117.6">1KΩ</text>
<text x="196.1" y="115.5">R14</text>
<text x="196.1" y="117.6">1KΩ</text>
<text x="244.6" y="115.5">Y1</text>
<text x="244.6" y="117.6">OM-7605-C8-20PPM-TA-QA</text>
<text x="272" y="126.1">C23</text>
<text x="272" y="128.2">0.1uF</text>
<text x="23.2" y="145.1">R81</text>
<text x="23.2" y="147.2">1kΩ</text>
<text x="59.1" y="155.6">C7</text>
<text x="23.2" y="159.8">R39</text>
<text x="23.2" y="161.9">10kΩ</text>
<text x="59.1" y="157.7">0.1uF</text>
<text x="126.5" y="161.9">M1</text>
<text x="132.9" y="161.9">M2</text>
<text x="139.2" y="161.9">M3</text>
<text x="145.5" y="161.9">M4</text>
<text x="158.2" y="161.9">M5</text>
<text x="164.5" y="161.9">M6</text>
<text x="175" y="161.9">h1</text>
<text x="181.4" y="161.9">h2</text>
<text x="187.7" y="161.9">h3</text>
<text x="194" y="161.9">h4</text>
<text x="126.5" y="164">鏍孔</text>
<text x="132.9" y="164">鏍孔</text>
<text x="139.2" y="164">鏍孔</text>
<text x="145.5" y="164">鏍孔</text>
<text x="158.2" y="164">光學點 光學點</text>
<text x="175" y="164">鏍孔</text>
<text x="181.4" y="164">鏍孔</text>
<text x="187.7" y="164">鏍孔</text>
<text x="194" y="164">鏍孔</text>
</g>
<g font-size="1.9" fill="#f00">
<text x="53" y="15.4">SBIAS</text>
<text x="45.8" y="23.6">PT100_R0/K+</text>
<text x="47.7" y="19.2">PT100_B0</text>
<text x="45.2" y="27.8">PT100_R1/K-</text>
<text x="195.3" y="28">PT100_B0</text>
<text x="200.6" y="26">SBIAS</text>
<text x="253.3" y="28">SBIAS</text>
<text x="245.7" y="32.3">PT100_R0/K+</text>
<text x="245.7" y="34.4">PT100_R1/K-</text>
<text x="248" y="30.2">PT100_B0</text>
<text x="18.4" y="47.7">REGA</text>
<text x="31" y="47.7">SBIAS</text>
<text x="207.7" y="42.8">PT100_R0/K+</text>
<text x="207.7" y="44.9">PT100_R1/K-</text>
<text x="224.6" y="67.7">T_RESET</text>
<text x="274.5" y="70.2">P_TEST</text>
<text x="187.7" y="74.2">EROM_POW_CNT</text>
<text x="224.6" y="72.3">!RESET</text>
<text x="225.4" y="74.4">TOOL0</text>
<text x="274.5" y="72.3">H1D_STA</text>
<text x="274.5" y="76.5">H1D_RX2</text>
<text x="274.5" y="74.4">EX_VDD</text>
<text x="218.7" y="80.8">LORA_GPIO16</text>
<text x="221.8" y="78.7">LORA_RST</text>
<text x="222" y="82.9">LORA_RX1</text>
<text x="274.5" y="80.8">BLE_TXD</text>
<text x="274.5" y="82.9">BLE_RXD</text>
<text x="274.5" y="78.7">H1D_TX2</text>
<text x="23" y="87.1">REGA</text>
<text x="23" y="85">SBIAS</text>
<text x="127" y="87.1">H1D_RX2</text>
<text x="127" y="89.2">H1D_TX2</text>
<text x="127" y="85">EX_POW_CNT</text>
<text x="222.5" y="85">LORA_TX1</text>
<text x="224.6" y="87.1">P_TEST</text>
<text x="274.5" y="85">BLE_LED</text>
<text x="274.5" y="87.1">BLE_MODE</text>
<text x="21.8" y="95.5">EXCLKS</text>
<text x="23" y="91.3">TOOL0</text>
<text x="127" y="93.4">EROM_POW_CNT</text>
<text x="127" y="91.3">BLE_POW_CNT</text>
<text x="127" y="99.7">P_TEST</text>
<text x="127" y="101.8">BLE_RXD_INT</text>
<text x="127" y="97.6">H1D_STA</text>
<text x="8.7" y="103.9">BLE_STA1</text>
<text x="127" y="103.9">BLE_RST</text>
<text x="127" y="106.1">BLE_TXD</text>
<text x="127" y="108.2">BLE_RXD</text>
<text x="205" y="125">EROM_SCL</text>
<text x="224.2" y="125">EXCLKS</text>
<text x="205" y="127.1">EROM_SDA</text>
<text x="97.4" y="154.5">LORA_RDY</text>
<text x="97.4" y="152.4">LORA_POW_CNT</text>
<text x="97.4" y="150.3">LORA_STA</text>
<text x="26.4" y="156.7">T_RESET</text>
<text x="97.4" y="156.7">LORA_RST</text>
<text x="97.4" y="158.8">LORA_TX2</text>
<text x="97.4" y="160.9">LORA_RX2</text>
<text x="5.3" y="167.2">!RESET</text>
<text x="97.4" y="163">EROM_SDA</text>
<text x="97.4" y="165.1">EROM_SCL</text>
</g>
<g font-size="1.9">
<text x="92.4" y="16.8">1</text>
<text x="92.4" y="21.1">1</text>
<text x="168.7" y="20.3">VDD</text>
<text x="185.6" y="20.3">H1D_VDD</text>
<text x="92.4" y="29.5">1</text>
<text x="92.4" y="25.3">1</text>
<text x="117.7" y="29.5">2</text>
<text x="117.7" y="27.4">3</text>
<text x="130.1" y="29.5">5</text>
<text x="130.1" y="27.4">4</text>
<text x="117.7" y="31.6">1</text>
<text x="130.1" y="31.6">6</text>
<text x="168.7" y="32.9">VDD</text>
<text x="185.6" y="32.9">H1D_AVDD</text>
<text x="65.4" y="47" transform="rotate(-90 65.4 47)">48</text>
<text x="67.5" y="47" transform="rotate(-90 67.5 47)">47</text>
<text x="69.6" y="47" transform="rotate(-90 69.6 47)">46</text>
<text x="71.7" y="47" transform="rotate(-90 71.7 47)">45</text>
<text x="73.8" y="47" transform="rotate(-90 73.8 47)">44</text>
<text x="75.9" y="47" transform="rotate(-90 75.9 47)">43</text>
<text x="78" y="47" transform="rotate(-90 78 47)">42</text>
<text x="80.1" y="47" transform="rotate(-90 80.1 47)">41</text>
<text x="82.3" y="47" transform="rotate(-90 82.3 47)">40</text>
<text x="84.3" y="47" transform="rotate(-90 84.3 47)">39</text>
<text x="86.5" y="47" transform="rotate(-90 86.5 47)">38</text>
<text x="88.6" y="47" transform="rotate(-90 88.6 47)">37</text>
<text x="5.3" y="49.8">H1D_AVDD</text>
<text x="166.6" y="58.2">VDD</text>
<text x="238.3" y="56.1">VDD</text>
<text x="174.6" y="65.3">3</text>
<text x="182.8" y="60.3">EROM_VDD</text>
<text x="182.8" y="65.3">2</text>
<text x="248.4" y="67.5">1</text>
<text x="248.4" y="69.6">3</text>
<text x="248.4" y="71.7">5</text>
<text x="260.8" y="67.5">2</text>
<text x="260.8" y="69.6">4</text>
<text x="260.8" y="71.7">6</text>
<text x="177.1" y="72.1" transform="rotate(-90 177.1 72.1)">1</text>
<text x="247.3" y="78">11</text>
<text x="248.4" y="73.8">7</text>
<text x="248.4" y="75.9">9</text>
<text x="260.8" y="73.8">8</text>
<text x="260.8" y="75.9">10</text>
<text x="260.8" y="78">12</text>
<text x="247.3" y="80.1">13</text>
<text x="247.3" y="82.2">15</text>
<text x="260.8" y="80.1">14</text>
<text x="260.8" y="82.2">16</text>
<text x="21.1" y="89">H1D_AVDD</text>
<text x="41.8" y="84.3">1</text>
<text x="41.8" y="86.4">2</text>
<text x="41.8" y="88.5">3</text>
<text x="111.2" y="86.4">35</text>
<text x="111.2" y="84.3">36</text>
<text x="111.2" y="88.5">34</text>
<text x="153.9" y="85.6">I2C_VDD</text>
<text x="164.5" y="85.6">H1D_VDD</text>
<text x="177.1" y="85.6">I2C_VDD</text>
<text x="189.2" y="85.6">EROM_VDD</text>
<text x="247.3" y="84.3">17</text>
<text x="247.3" y="86.4">19</text>
<text x="260.8" y="84.3">18</text>
<text x="260.8" y="86.4">20</text>
<text x="41.8" y="90.6">4</text>
<text x="41.8" y="92.8">5</text>
<text x="41.8" y="94.8">6</text>
<text x="111.2" y="94.8">31</text>
<text x="111.2" y="90.6">33</text>
<text x="111.2" y="92.8">32</text>
<text x="41.8" y="97">7</text>
<text x="41.8" y="99.1">8</text>
<text x="41.8" y="101.2">9</text>
<text x="111.2" y="97">30</text>
<text x="111.2" y="101.2">28</text>
<text x="111.2" y="99.1">29</text>
<text x="40.7" y="103.3">10</text>
<text x="40.7" y="105.4">11</text>
<text x="40.7" y="107.5">12</text>
<text x="111.2" y="107.5">25</text>
<text x="111.2" y="105.4">26</text>
<text x="111.2" y="103.3">27</text>
<text x="174.4" y="106.7">EROM_VDD</text>
<text x="236.2" y="106.7">H1D_VDD</text>
<text x="189.8" y="108.8">I2C_VDD</text>
<text x="153.5" y="120.2">1</text>
<text x="153.5" y="122.3">2</text>
<text x="153.5" y="124.4">3</text>
<text x="170.2" y="120.2">8</text>
<text x="170.2" y="122.3">7</text>
<text x="170.2" y="124.4">6</text>
<text x="242.1" y="124.4">1</text>
<text x="242.1" y="122.3">4</text>
<text x="260.8" y="124.4">2</text>
<text x="260.8" y="122.3">3</text>
<text x="153.5" y="126.5">4</text>
<text x="170.2" y="126.5">5</text>
<text x="21.1" y="136.2">H1D_VDD</text>
<text x="54.9" y="146.7">VDD</text>
<text x="65.4" y="147" transform="rotate(-90 65.4 147)">13</text>
<text x="67.5" y="147" transform="rotate(-90 67.5 147)">14</text>
<text x="69.6" y="147" transform="rotate(-90 69.6 147)">15</text>
<text x="71.7" y="147" transform="rotate(-90 71.7 147)">16</text>
<text x="73.8" y="147" transform="rotate(-90 73.8 147)">17</text>
<text x="75.9" y="147" transform="rotate(-90 75.9 147)">18</text>
<text x="78" y="147" transform="rotate(-90 78 147)">19</text>
<text x="80.1" y="147" transform="rotate(-90 80.1 147)">20</text>
<text x="82.3" y="147" transform="rotate(-90 82.3 147)">21</text>
<text x="84.3" y="147" transform="rotate(-90 84.3 147)">22</text>
<text x="86.5" y="147" transform="rotate(-90 86.5 147)">23</text>
<text x="88.6" y="147" transform="rotate(-90 88.6 147)">24</text>
<text x="217.2" y="159.8">Title</text>
<text x="225.6" y="161.9">&lt;Title&gt;</text>
<text x="217.2" y="166.1">Size</text>
<text x="225.7" y="166.1">Document Number</text>
<text x="286.8" y="166.1">R ev</text>
<text x="217.2" y="172.5">Date:</text>
<text x="219.3" y="168.3">Custom&lt;Doc&gt;</text>
<text x="228.2" y="172.5">Monday, July 04, 2022</text>
<text x="259.4" y="172.5">Sheet</text>
<text x="269.9" y="172.5">1</text>
<text x="276.4" y="172.5">of</text>
<text x="282.5" y="168.3">&lt;RevCode&gt;</text>
<text x="282.6" y="172.5">3</text>
</g>
<g font-size="1.9" fill="#004080">
<text x="96" y="17.7">.</text>
<text x="96" y="21.9">.</text>
<text x="96" y="26.2">.</text>
<text x="121.3" y="28.3">C2</text>
<text x="125.3" y="28.3">E2</text>
<text x="237.2" y="26.2">1</text>
<text x="237.2" y="28.3">2</text>
<text x="275.2" y="28.3">1</text>
<text x="96" y="30.4">.</text>
<text x="121.3" y="32.5">B1</text>
<text x="121.3" y="30.4">B2</text>
<text x="125.2" y="32.5">C1</text>
<text x="125.3" y="30.4">E1</text>
<text x="275.2" y="30.4">2</text>
<text x="275.2" y="32.5">3</text>
<text x="275.2" y="34.6">4</text>
<text x="237.2" y="43">1</text>
<text x="237.2" y="45.1">2</text>
<text x="72.6" y="56.3" transform="rotate(-90 72.6 56.3)">AMP0O</text>
<text x="78.9" y="54.6" transform="rotate(-90 78.9 54.6)">AVSS</text>
<text x="81" y="56.2" transform="rotate(-90 81 56.2)">PGA1O</text>
<text x="85.3" y="56.3" transform="rotate(-90 85.3 56.3)">AMP1O</text>
<text x="89.5" y="56.3" transform="rotate(-90 89.5 56.3)">AMP2O</text>
<text x="70.5" y="63.1" transform="rotate(-90 70.5 63.1)">AMP0N/AMP0P</text>
<text x="74.7" y="65.2" transform="rotate(-90 74.7 65.2)">PGA11N/PGA01N</text>
<text x="76.8" y="64.9" transform="rotate(-90 76.8 64.9)">PGA11P/PGA01P</text>
<text x="68.4" y="71.9" transform="rotate(-90 68.4 71.9)">PGA10P/PGA00P/AMP1P</text>
<text x="83.2" y="70.1" transform="rotate(-90 83.2 70.1)">AMP1N/AMP1P/AMP0P</text>
<text x="87.4" y="70.1" transform="rotate(-90 87.4 70.1)">AMP2N/AMP2P/AMP1P</text>
<text x="252" y="68.3">1</text>
<text x="252" y="70.4">3</text>
<text x="257.2" y="68.3">2</text>
<text x="257.2" y="70.4">4</text>
<text x="66.3" y="72.2" transform="rotate(-90 66.3 72.2)">PGA10N/PGA00N/AMP2P</text>
<text x="252" y="72.5">5</text>
<text x="252" y="74.6">7</text>
<text x="252" y="76.8">9</text>
<text x="256.2" y="76.8">10</text>
<text x="257.2" y="72.5">6</text>
<text x="257.2" y="74.6">8</text>
<text x="252" y="78.9">11</text>
<text x="252" y="81">13</text>
<text x="252" y="83.1">15</text>
<text x="256.2" y="78.9">12</text>
<text x="256.2" y="81">14</text>
<text x="256.2" y="83.1">16</text>
<text x="45.4" y="85.2">SBIAS</text>
<text x="45.4" y="87.3">REGA</text>
<text x="45.4" y="89.4">AVDD</text>
<text x="79" y="87.3">P07/SI20/RXD2/SDA20/TI05/TO05</text>
<text x="86.4" y="85.2">P10/INTP2/SCK20/SCL20</text>
<text x="90.1" y="89.4">P06/SO20/TXD2/TI00</text>
<text x="252" y="85.2">17</text>
<text x="252" y="87.3">19</text>
<text x="256.2" y="85.2">18</text>
<text x="256.2" y="87.3">20</text>
<text x="45.4" y="91.5">P40/TOOL0/(INTP1)/TI01/TO01</text>
<text x="45.4" y="93.6">!RESET</text>
<text x="45.4" y="95.7">P124/XT2/EXCLKS</text>
<text x="77.3" y="95.7">P03/ANI8/(SI10/RXD1/SDA10)/TO00</text>
<text x="80.4" y="93.6">P04/ANI9/INTP6/(SCK10/SCL10)</text>
<text x="89.8" y="91.5">P05/ANI10/TI06/TO06</text>
<text x="45.4" y="97.8">P123/XT1</text>
<text x="45.4" y="99.9">P137/INTP0</text>
<text x="84.1" y="97.8">P02/(SO10/TXD1)/PCLBUZ0</text>
<text x="98" y="99.9">P01/(INTP5)</text>
<text x="45.4" y="102">P122/X2/EXCLK/INTP5</text>
<text x="45.4" y="104.2">P121/X1/INTP1</text>
<text x="45.4" y="106.3">REGC</text>
<text x="79" y="106.3">P51/SI10/RXD1/SDA10/TI04/TO04</text>
<text x="82.7" y="104.2">P52/SCK10/SCL10/TI02/TO02</text>
<text x="98" y="102">P53/(INTP0)</text>
<text x="45.4" y="108.4">VSS</text>
<text x="84.8" y="108.4">P50/SO10/TXD1/TI03/TO03</text>
<text x="157.1" y="121">DU</text>
<text x="157.1" y="123.1">E1</text>
<text x="157.1" y="125.2">E2</text>
<text x="163.3" y="123.1">WC#</text>
<text x="163.6" y="121">VCC</text>
<text x="163.9" y="125.2">SCL</text>
<text x="245.7" y="125.2">CLKOUT GND</text>
<text x="245.7" y="123.1">VDD</text>
<text x="251.8" y="123.1">CLKOE</text>
<text x="157.1" y="127.3">VSS</text>
<text x="163.7" y="127.3">SDA</text>
<text x="66.3" y="142.3" transform="rotate(-90 66.3 142.3)">VDD</text>
<text x="68.4" y="142.3" transform="rotate(-90 68.4 142.3)">P60/(INTP3)/SCLA0</text>
<text x="70.5" y="142.3" transform="rotate(-90 70.5 142.3)">P61/(INTP4)/SDAA0</text>
<text x="72.6" y="142.3" transform="rotate(-90 72.6 142.3)">P37/SO00/TXD0/TOOLTXD</text>
<text x="74.7" y="142.3" transform="rotate(-90 74.7 142.3)">P36/SI00/RXD0/TOOLRXD/SDA00/PCLBUZ1</text>
<text x="76.8" y="142.3" transform="rotate(-90 76.8 142.3)">P35/SCK00/SCL00</text>
<text x="78.9" y="142.3" transform="rotate(-90 78.9 142.3)">P32/INTP4/!SSI00</text>
<text x="81" y="142.3" transform="rotate(-90 81 142.3)">P30/INTP3/RTC1HZ</text>
<text x="83.2" y="142.3" transform="rotate(-90 83.2 142.3)">P77/TI07/TO07</text>
<text x="85.3" y="142.3" transform="rotate(-90 85.3 142.3)">P76/(TI06/TO06)</text>
<text x="87.4" y="142.3" transform="rotate(-90 87.4 142.3)">P71/(TI05/TO05)</text>
<text x="89.5" y="142.3" transform="rotate(-90 89.5 142.3)">P70</text>
</g>
<g font-size="1.9" fill="#008000">
<text x="122.3" y="14.4">R0402</text>
<text x="97" y="18.6">TP30SMD</text>
<text x="97" y="22.8">TP30SMD</text>
<text x="175" y="22.8">R0402</text>
<text x="236.2" y="22.8">J3.5mm\2SA</text>
<text x="97" y="27">TP30SMD</text>
<text x="120.2" y="24.9">SOT363</text>
<text x="272" y="24.9">J100\4S</text>
<text x="97" y="31.2">TP30SMD</text>
<text x="175" y="35.4">R0402</text>
<text x="141.3" y="37.5">R0603</text>
<text x="236.2" y="39.6">J3.5mm\2SA</text>
<text x="175" y="46">R0402</text>
<text x="44.3" y="48.1">48S.5\340</text>
<text x="12.7" y="60.7">C0402</text>
<text x="23.2" y="60.7">C0402</text>
<text x="35.9" y="60.7">C0402</text>
<text x="172.9" y="62.8">SOT23</text>
<text x="250.9" y="64.9">J100\20D</text>
<text x="160.3" y="92.4">R0402</text>
<text x="183.5" y="92.4">R0402</text>
<text x="23.2" y="113.4">C0402</text>
<text x="248.8" y="109.2">R0402</text>
<text x="156.1" y="117.6">8SOP\220</text>
<text x="185.6" y="119.8">R0402</text>
<text x="196.1" y="119.8">R0402</text>
<text x="244.6" y="119.8">XTAL2012-4P</text>
<text x="122.3" y="121.9">R0402</text>
<text x="272" y="130.3">C0402</text>
<text x="23.2" y="149.3">R0402</text>
<text x="59.1" y="159.8">C0402</text>
<text x="23.2" y="164">R0402</text>
</g>
<g font-size="1.9" fill="#00f">
<text x="177.2" y="63.9" transform="rotate(90 177.2 63.9)">S</text>
<text x="180" y="63.9" transform="rotate(90 180 63.9)">D</text>
<text x="177.6" y="68.1" transform="rotate(90 177.6 68.1)">G</text>
</g>
<g font-size="1.5">
<text x="31.2" y="1.6">5</text>
<text x="89.4" y="1.6">4</text>
<text x="147.6" y="1.6">3</text>
<text x="205.8" y="1.6">2</text>
<text x="264" y="1.6">1</text>
<text x=".6" y="24.8">D</text>
<text x="293.6" y="24.8">D</text>
<text x=".6" y="67.5">C</text>
<text x="293.6" y="67.5">C</text>
<text x=".6" y="110.2">B</text>
<text x="293.6" y="110.2">B</text>
<text x=".6" y="152.9">A</text>
<text x="293.6" y="152.9">A</text>
<text x="31.2" y="174.5">5</text>
<text x="89.4" y="174.5">4</text>
<text x="147.6" y="174.5">3</text>
<text x="205.8" y="174.5">2</text>
<text x="264" y="174.5">1</text>
</g>
<g font-size="1.5" fill="#00f">
<text x="9.3" y="56.8">1</text>
<text x="21.1" y="56.8">1</text>
<text x="33.8" y="56.8">1</text>
<text x="19.9" y="109.5">1</text>
<text x="271.2" y="128.7" transform="rotate(180 271.2 128.7)">1</text>
<text x="57" y="155.9">1</text>
</g>
</svg>
